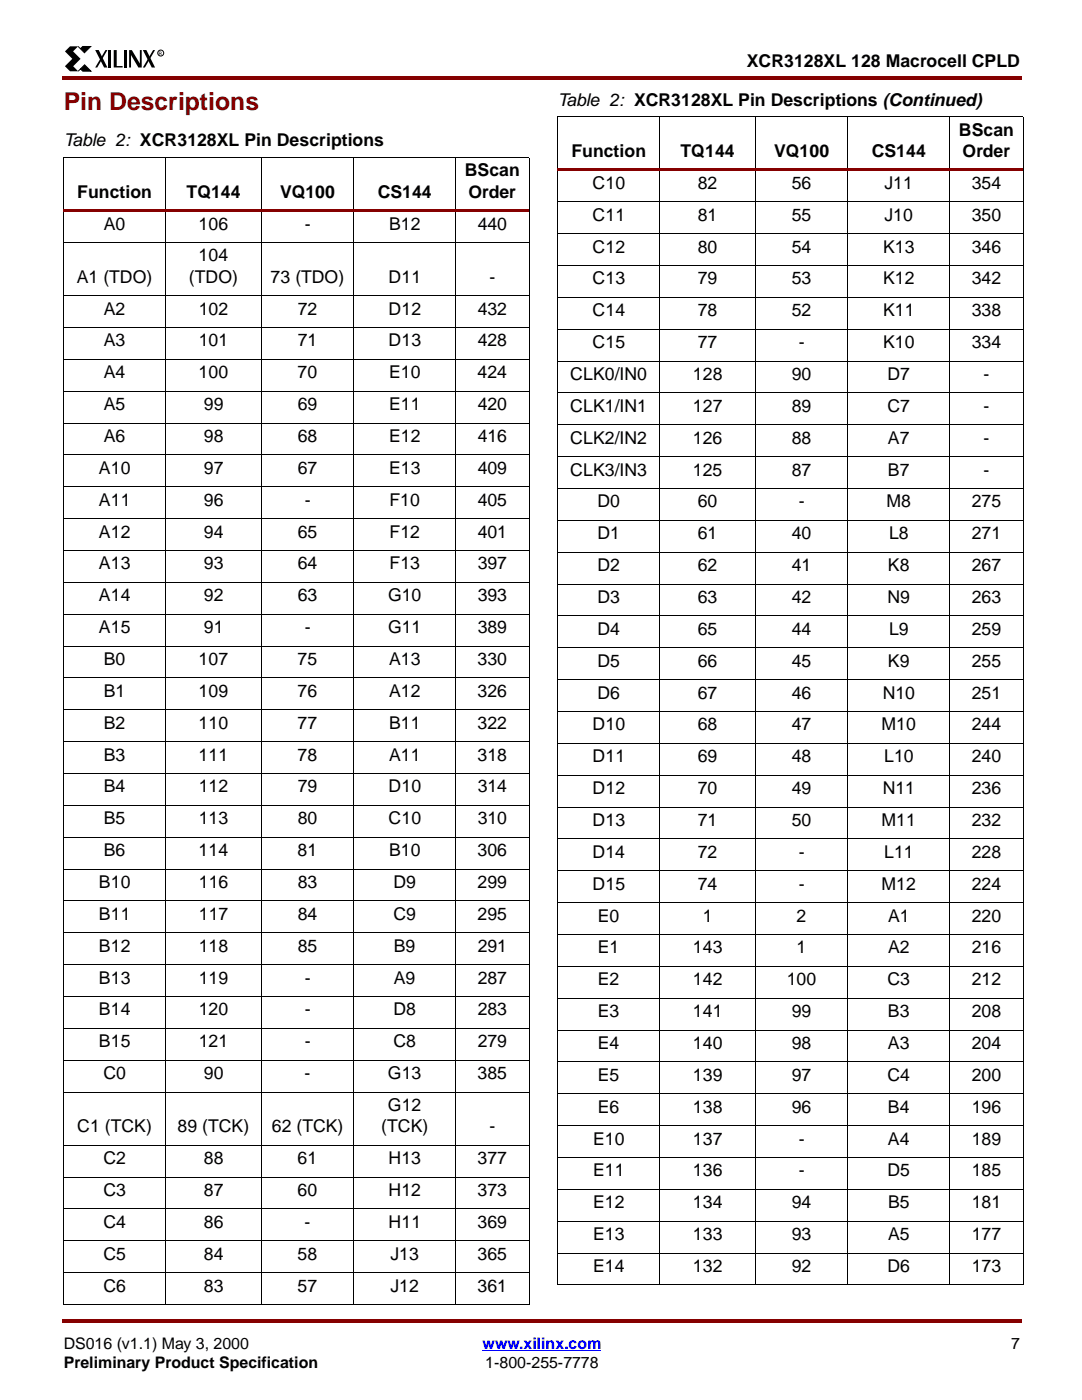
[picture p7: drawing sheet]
<svg xmlns="http://www.w3.org/2000/svg" width="216mm" height="279mm" viewBox="0 0 216 279" stroke-linecap="round" stroke-linejoin="round" font-family="sans-serif">
<g fill="#850000">
<path d="M12.4 15.2h.3v.7h-.3z"/>
<path d="M203.2 15.2h.3v.7h-.3z"/>
<path d="M12.7 15.2h190.5v.7h-190.5z"/>
</g>
<path d="M12.7 266.7h190.4v8.1h-190.4z" fill="#fff"/>
<path d="M96.1 269.2h23.7" fill="none" stroke="#00f" stroke-width=".2"/>
<g fill="#850000">
<path d="M12.4 262.8h.3v.8h-.3z"/>
<path d="M203.2 262.8h.3v.8h-.3z"/>
<path d="M12.7 262.8h190.5v.8h-190.5z"/>
</g>
<path d="M12.7 9.2h20.1v5.2h-20.1z" fill="#fff"/>
<path d="M12.9 10.2l1.1-1h1.6l-1 1 1.4 1.5-1.4 1.5 1 1h-1.6l-1.1-1 1.5-1.5zM19 10h.7l1.7 3.5h-.7zM21 10h.4l-2 3.5h-.4zM21.6 10h.6v3.4h-.6zM22.7 10h.6v3.2h1.1v.2h-1.7zM24.7 10h.6v3.4h-.6zM25.7 10h.6l1.6 2.7v-2.7h.3v3.5h-.6l-1.5-2.5v2.5h-.4zM28.5 10h.7l1.7 3.5h-.7zM30.5 10h.4l-2 3.5h-.4z" fill="#000"/>
<path d="M15.6 9.2l.4 .5 .5-.4h1.6l-1.3 1.2zM16 13.7l-.4 .5 1.3-1.3 1.2 1.3h-1.6z" fill="#000" stroke="#000" stroke-width=".2"/>
<g fill="none" stroke="#000" stroke-width=".2">
<path d="M12.6 31.4h92.8M12.7 31.5v228.5M33 31.4v228.7M52.1 31.4v228.7M70.5 31.4v228.7M90.8 31.4v228.7M105.4 31.5v228.5"/>
<circle cx="32" cy="10.6" r=".59"/>
</g>
<path d="M12.6 41.7h92.8v.6h-92.8z" fill="#850000"/>
<g fill="none" stroke="#000" stroke-width=".2">
<path d="M111.1 23.3h92.8M111.1 23.3v232.8M131.4 23.2v233M150.5 23.2v233M168.9 23.2v233M189.2 23.2v233M203.8 23.3v232.8M12.6 48.3h92.8M12.6 58.9h92.8M12.6 65.3h92.8M12.6 71.6h92.8M12.6 78h92.8"/>
<path d="M12.6 84.3h92.8M12.6 90.7h92.8M12.6 97h92.8M12.6 103.4h92.8M12.6 109.7h92.8M12.6 116.1h92.8M12.6 122.4h92.8M12.6 128.8h92.8M12.6 135.1h92.8M12.6 141.5h92.8M12.6 147.8h92.8M12.6 154.2h92.8"/>
<path d="M12.6 160.5h92.8M12.6 166.9h92.8M12.6 173.2h92.8M12.6 179.6h92.8M12.6 185.9h92.8M12.6 192.3h92.8M12.6 198.6h92.8M12.6 205h92.8M12.6 211.3h92.8M12.6 217.7h92.8M12.6 228.3h92.8M12.6 234.6h92.8"/>
<path d="M12.6 241h92.8M12.6 247.3h92.8M12.6 253.7h92.8M12.6 260h92.8"/>
</g>
<path d="M111.1 33.6h92.8v.6h-92.8z" fill="#850000"/>
<g fill="none" stroke="#000" stroke-width=".2">
<path d="M111.1 40.2h92.8M111.1 46.6h92.8M111.1 52.9h92.8M111.1 59.3h92.8M111.1 65.6h92.8M111.1 72h92.8M111.1 78.3h92.8M111.1 84.7h92.8M111.1 91h92.8M111.1 97.4h92.8M111.1 103.7h92.8M111.1 110.1h92.8"/>
<path d="M111.1 116.4h92.8M111.1 122.8h92.8M111.1 129.1h92.8M111.1 135.5h92.8M111.1 141.8h92.8M111.1 148.2h92.8M111.1 154.5h92.8M111.1 160.9h92.8M111.1 167.2h92.8M111.1 173.6h92.8M111.1 179.9h92.8M111.1 186.3h92.8"/>
<path d="M111.1 192.6h92.8M111.1 199h92.8M111.1 205.3h92.8M111.1 211.7h92.8M111.1 218h92.8M111.1 224.4h92.8M111.1 230.7h92.8M111.1 237.1h92.8M111.1 243.4h92.8M111.1 249.8h92.8M111.1 256.1h92.8"/>
</g>
<text font-size="4.9" fill="#850000" x="12.7" y="22">Pin Descriptions</text>
<g font-size="3.5">
<text x="148.8" y="13.3">XCR3128XL 128 Macrocell CPLD</text>
<text x="111.1" y="21">Table 2: XCR3128XL Pin Descriptions (Continued)</text>
<text x="12.7" y="29.2">Table 2: XCR3128XL Pin Descriptions</text>
<text x="191" y="27">BScan</text>
<text x="92.6" y="35.2">BScan</text>
<text x="113.8" y="31.3">Function</text>
<text x="135.6" y="31.3">TQ144</text>
<text x="154.2" y="31.3">VQ100</text>
<text x="173.7" y="31.3">CS144</text>
<text x="191.8" y="31.3">Order</text>
<text x="15.4" y="39.4">Function</text>
<text x="37.2" y="39.4">TQ144</text>
<text x="55.8" y="39.4">VQ100</text>
<text x="75.2" y="39.4">CS144</text>
<text x="93.3" y="39.4">Order</text>
<text x="118.1" y="37.6">C10</text>
<text x="139" y="37.6">82</text>
<text x="157.7" y="37.6">56</text>
<text x="176.2" y="37.6">J11</text>
<text x="193.6" y="37.6">354</text>
<text x="20.7" y="45.8">A0</text>
<text x="39.6" y="45.8">106</text>
<text x="60.7" y="45.8">-</text>
<text x="77.5" y="45.8">B12</text>
<text x="95.2" y="45.8">440</text>
<text x="118.1" y="44">C11</text>
<text x="139" y="44">81</text>
<text x="157.7" y="44">55</text>
<text x="176.2" y="44">J10</text>
<text x="193.6" y="44">350</text>
<text x="39.6" y="52.1">104</text>
<text x="118.1" y="50.3">C12</text>
<text x="139" y="50.3">80</text>
<text x="157.7" y="50.3">54</text>
<text x="175.9" y="50.3">K13</text>
<text x="193.6" y="50.3">346</text>
<text x="15.3" y="56.3">A1 (TDO)</text>
<text x="37.6" y="56.3">(TDO)</text>
<text x="53.9" y="56.3">73 (TDO)</text>
<text x="77.4" y="56.3">D11</text>
<text x="97.5" y="56.3">-</text>
<text x="118.1" y="56.7">C13</text>
<text x="139" y="56.7">79</text>
<text x="157.7" y="56.7">53</text>
<text x="175.9" y="56.7">K12</text>
<text x="193.6" y="56.7">342</text>
<text x="20.7" y="62.7">A2</text>
<text x="39.6" y="62.7">102</text>
<text x="59.3" y="62.7">72</text>
<text x="77.4" y="62.7">D12</text>
<text x="95.2" y="62.7">432</text>
<text x="118.1" y="63">C14</text>
<text x="139" y="63">78</text>
<text x="157.7" y="63">52</text>
<text x="175.9" y="63">K11</text>
<text x="193.6" y="63">338</text>
<text x="20.7" y="69">A3</text>
<text x="39.6" y="69">101</text>
<text x="59.3" y="69">71</text>
<text x="77.4" y="69">D13</text>
<text x="95.2" y="69">428</text>
<text x="118.1" y="69.4">C15</text>
<text x="139" y="69.4">77</text>
<text x="159.1" y="69.4">-</text>
<text x="175.9" y="69.4">K10</text>
<text x="193.6" y="69.4">334</text>
<text x="20.7" y="75.4">A4</text>
<text x="39.6" y="75.4">100</text>
<text x="59.3" y="75.4">70</text>
<text x="77.5" y="75.4">E10</text>
<text x="95.2" y="75.4">424</text>
<text x="113.6" y="75.7">CLK0/IN0</text>
<text x="138" y="75.7">128</text>
<text x="157.7" y="75.7">90</text>
<text x="176.8" y="75.7">D7</text>
<text x="195.9" y="75.7">-</text>
<text x="20.7" y="81.7">A5</text>
<text x="40.6" y="81.7">99</text>
<text x="59.3" y="81.7">69</text>
<text x="77.5" y="81.7">E11</text>
<text x="95.2" y="81.7">420</text>
<text x="113.6" y="82.1">CLK1/IN1</text>
<text x="138" y="82.1">127</text>
<text x="157.7" y="82.1">89</text>
<text x="176.8" y="82.1">C7</text>
<text x="195.9" y="82.1">-</text>
<text x="20.7" y="88.1">A6</text>
<text x="40.6" y="88.1">98</text>
<text x="59.3" y="88.1">68</text>
<text x="77.5" y="88.1">E12</text>
<text x="95.2" y="88.1">416</text>
<text x="113.6" y="88.4">CLK2/IN2</text>
<text x="138" y="88.4">126</text>
<text x="157.7" y="88.4">88</text>
<text x="176.9" y="88.4">A7</text>
<text x="195.9" y="88.4">-</text>
<text x="19.7" y="94.4">A10</text>
<text x="40.6" y="94.4">97</text>
<text x="59.3" y="94.4">67</text>
<text x="77.5" y="94.4">E13</text>
<text x="95.2" y="94.4">409</text>
<text x="113.6" y="94.8">CLK3/IN3</text>
<text x="138" y="94.8">125</text>
<text x="157.7" y="94.8">87</text>
<text x="176.9" y="94.8">B7</text>
<text x="195.9" y="94.8">-</text>
<text x="19.7" y="100.8">A11</text>
<text x="40.6" y="100.8">96</text>
<text x="60.7" y="100.8">-</text>
<text x="77.6" y="100.8">F10</text>
<text x="95.2" y="100.8">405</text>
<text x="119" y="101.1">D0</text>
<text x="139" y="101.1">60</text>
<text x="159.1" y="101.1">-</text>
<text x="176.6" y="101.1">M8</text>
<text x="193.6" y="101.1">275</text>
<text x="19.7" y="107.1">A12</text>
<text x="40.6" y="107.1">94</text>
<text x="59.3" y="107.1">65</text>
<text x="77.6" y="107.1">F12</text>
<text x="95.2" y="107.1">401</text>
<text x="119" y="107.5">D1</text>
<text x="139" y="107.5">61</text>
<text x="157.7" y="107.5">40</text>
<text x="177.1" y="107.5">L8</text>
<text x="193.6" y="107.5">271</text>
<text x="19.7" y="113.5">A13</text>
<text x="40.6" y="113.5">93</text>
<text x="59.3" y="113.5">64</text>
<text x="77.6" y="113.5">F13</text>
<text x="95.2" y="113.5">397</text>
<text x="119" y="113.8">D2</text>
<text x="139" y="113.8">62</text>
<text x="157.7" y="113.8">41</text>
<text x="176.9" y="113.8">K8</text>
<text x="193.6" y="113.8">267</text>
<text x="19.7" y="119.8">A14</text>
<text x="40.6" y="119.8">92</text>
<text x="59.3" y="119.8">63</text>
<text x="77.3" y="119.8">G10</text>
<text x="95.2" y="119.8">393</text>
<text x="119" y="120.2">D3</text>
<text x="139" y="120.2">63</text>
<text x="157.7" y="120.2">42</text>
<text x="176.8" y="120.2">N9</text>
<text x="193.6" y="120.2">263</text>
<text x="19.7" y="126.2">A15</text>
<text x="40.6" y="126.2">91</text>
<text x="60.7" y="126.2">-</text>
<text x="77.3" y="126.2">G11</text>
<text x="95.2" y="126.2">389</text>
<text x="119" y="126.5">D4</text>
<text x="139" y="126.5">65</text>
<text x="157.7" y="126.5">44</text>
<text x="177.1" y="126.5">L9</text>
<text x="193.6" y="126.5">259</text>
<text x="20.7" y="132.5">B0</text>
<text x="39.6" y="132.5">107</text>
<text x="59.3" y="132.5">75</text>
<text x="77.5" y="132.5">A13</text>
<text x="95.2" y="132.5">330</text>
<text x="119" y="132.9">D5</text>
<text x="139" y="132.9">66</text>
<text x="157.7" y="132.9">45</text>
<text x="176.9" y="132.9">K9</text>
<text x="193.6" y="132.9">255</text>
<text x="20.7" y="138.9">B1</text>
<text x="39.6" y="138.9">109</text>
<text x="59.3" y="138.9">76</text>
<text x="77.5" y="138.9">A12</text>
<text x="95.2" y="138.9">326</text>
<text x="119" y="139.2">D6</text>
<text x="139" y="139.2">67</text>
<text x="157.7" y="139.2">46</text>
<text x="175.8" y="139.2">N10</text>
<text x="193.6" y="139.2">251</text>
<text x="20.7" y="145.2">B2</text>
<text x="39.6" y="145.2">110</text>
<text x="59.3" y="145.2">77</text>
<text x="77.5" y="145.2">B11</text>
<text x="95.2" y="145.2">322</text>
<text x="118.1" y="145.6">D10</text>
<text x="139" y="145.6">68</text>
<text x="157.7" y="145.6">47</text>
<text x="175.6" y="145.6">M10</text>
<text x="193.6" y="145.6">244</text>
<text x="20.7" y="151.6">B3</text>
<text x="39.6" y="151.6">111</text>
<text x="59.3" y="151.6">78</text>
<text x="77.5" y="151.6">A11</text>
<text x="95.2" y="151.6">318</text>
<text x="118.1" y="151.9">D11</text>
<text x="139" y="151.9">69</text>
<text x="157.7" y="151.9">48</text>
<text x="176.1" y="151.9">L10</text>
<text x="193.6" y="151.9">240</text>
<text x="20.7" y="157.9">B4</text>
<text x="39.6" y="157.9">112</text>
<text x="59.3" y="157.9">79</text>
<text x="77.4" y="157.9">D10</text>
<text x="95.2" y="157.9">314</text>
<text x="118.1" y="158.3">D12</text>
<text x="139" y="158.3">70</text>
<text x="157.7" y="158.3">49</text>
<text x="175.8" y="158.3">N11</text>
<text x="193.6" y="158.3">236</text>
<text x="20.7" y="164.3">B5</text>
<text x="39.6" y="164.3">113</text>
<text x="59.3" y="164.3">80</text>
<text x="77.4" y="164.3">C10</text>
<text x="95.2" y="164.3">310</text>
<text x="118.1" y="164.6">D13</text>
<text x="139" y="164.6">71</text>
<text x="157.7" y="164.6">50</text>
<text x="175.6" y="164.6">M11</text>
<text x="193.6" y="164.6">232</text>
<text x="20.7" y="170.6">B6</text>
<text x="39.6" y="170.6">114</text>
<text x="59.3" y="170.6">81</text>
<text x="77.5" y="170.6">B10</text>
<text x="95.2" y="170.6">306</text>
<text x="118.1" y="171">D14</text>
<text x="139" y="171">72</text>
<text x="159.1" y="171">-</text>
<text x="176.1" y="171">L11</text>
<text x="193.6" y="171">228</text>
<text x="19.7" y="177">B10</text>
<text x="39.6" y="177">116</text>
<text x="59.3" y="177">83</text>
<text x="78.4" y="177">D9</text>
<text x="95.2" y="177">299</text>
<text x="118.1" y="177.3">D15</text>
<text x="139" y="177.3">74</text>
<text x="159.1" y="177.3">-</text>
<text x="175.6" y="177.3">M12</text>
<text x="193.6" y="177.3">224</text>
<text x="19.7" y="183.3">B11</text>
<text x="39.6" y="183.3">117</text>
<text x="59.3" y="183.3">84</text>
<text x="78.4" y="183.3">C9</text>
<text x="95.2" y="183.3">295</text>
<text x="119.1" y="183.7">E0</text>
<text x="140" y="183.7">1</text>
<text x="158.7" y="183.7">2</text>
<text x="176.9" y="183.7">A1</text>
<text x="193.6" y="183.7">220</text>
<text x="19.7" y="189.7">B12</text>
<text x="39.6" y="189.7">118</text>
<text x="59.3" y="189.7">85</text>
<text x="78.5" y="189.7">B9</text>
<text x="95.2" y="189.7">291</text>
<text x="119.1" y="190">E1</text>
<text x="138" y="190">143</text>
<text x="158.7" y="190">1</text>
<text x="176.9" y="190">A2</text>
<text x="193.6" y="190">216</text>
<text x="19.7" y="196">B13</text>
<text x="39.6" y="196">119</text>
<text x="60.7" y="196">-</text>
<text x="78.5" y="196">A9</text>
<text x="95.2" y="196">287</text>
<text x="119.1" y="196.4">E2</text>
<text x="138" y="196.4">142</text>
<text x="156.7" y="196.4">100</text>
<text x="176.8" y="196.4">C3</text>
<text x="193.6" y="196.4">212</text>
<text x="19.7" y="202.4">B14</text>
<text x="39.6" y="202.4">120</text>
<text x="60.7" y="202.4">-</text>
<text x="78.4" y="202.4">D8</text>
<text x="95.2" y="202.4">283</text>
<text x="119.1" y="202.7">E3</text>
<text x="138" y="202.7">141</text>
<text x="157.7" y="202.7">99</text>
<text x="176.9" y="202.7">B3</text>
<text x="193.6" y="202.7">208</text>
<text x="19.7" y="208.7">B15</text>
<text x="39.6" y="208.7">121</text>
<text x="60.7" y="208.7">-</text>
<text x="78.4" y="208.7">C8</text>
<text x="95.2" y="208.7">279</text>
<text x="119.1" y="209.1">E4</text>
<text x="138" y="209.1">140</text>
<text x="157.7" y="209.1">98</text>
<text x="176.9" y="209.1">A3</text>
<text x="193.6" y="209.1">204</text>
<text x="20.6" y="215.1">C0</text>
<text x="40.6" y="215.1">90</text>
<text x="60.7" y="215.1">-</text>
<text x="77.3" y="215.1">G13</text>
<text x="95.2" y="215.1">385</text>
<text x="119.1" y="215.4">E5</text>
<text x="138" y="215.4">139</text>
<text x="157.7" y="215.4">97</text>
<text x="176.8" y="215.4">C4</text>
<text x="193.6" y="215.4">200</text>
<text x="77.3" y="221.4">G12</text>
<text x="119.1" y="221.8">E6</text>
<text x="138" y="221.8">138</text>
<text x="157.7" y="221.8">96</text>
<text x="176.9" y="221.8">B4</text>
<text x="193.6" y="221.8">196</text>
<text x="15.4" y="225.7">C1 (TCK)</text>
<text x="35.4" y="225.7">89 (TCK)</text>
<text x="54.1" y="225.7">62 (TCK)</text>
<text x="75.9" y="225.7">(TCK)</text>
<text x="97.5" y="225.7">-</text>
<text x="20.6" y="232">C2</text>
<text x="40.6" y="232">88</text>
<text x="59.3" y="232">61</text>
<text x="77.4" y="232">H13</text>
<text x="95.2" y="232">377</text>
<text x="118.1" y="228.1">E10</text>
<text x="138" y="228.1">137</text>
<text x="159.1" y="228.1">-</text>
<text x="176.9" y="228.1">A4</text>
<text x="193.6" y="228.1">189</text>
<text x="20.6" y="238.4">C3</text>
<text x="40.6" y="238.4">87</text>
<text x="59.3" y="238.4">60</text>
<text x="77.4" y="238.4">H12</text>
<text x="95.2" y="238.4">373</text>
<text x="118.1" y="234.5">E11</text>
<text x="138" y="234.5">136</text>
<text x="159.1" y="234.5">-</text>
<text x="176.8" y="234.5">D5</text>
<text x="193.6" y="234.5">185</text>
<text x="20.6" y="244.7">C4</text>
<text x="40.6" y="244.7">86</text>
<text x="60.7" y="244.7">-</text>
<text x="77.4" y="244.7">H11</text>
<text x="95.2" y="244.7">369</text>
<text x="118.1" y="240.8">E12</text>
<text x="138" y="240.8">134</text>
<text x="157.7" y="240.8">94</text>
<text x="176.9" y="240.8">B5</text>
<text x="193.6" y="240.8">181</text>
<text x="20.6" y="251.1">C5</text>
<text x="40.6" y="251.1">84</text>
<text x="59.3" y="251.1">58</text>
<text x="77.8" y="251.1">J13</text>
<text x="95.2" y="251.1">365</text>
<text x="118.1" y="247.2">E13</text>
<text x="138" y="247.2">133</text>
<text x="157.7" y="247.2">93</text>
<text x="176.9" y="247.2">A5</text>
<text x="193.6" y="247.2">177</text>
<text x="20.6" y="257.4">C6</text>
<text x="40.6" y="257.4">83</text>
<text x="59.3" y="257.4">57</text>
<text x="77.8" y="257.4">J12</text>
<text x="95.2" y="257.4">361</text>
<text x="118.1" y="253.5">E14</text>
<text x="138" y="253.5">132</text>
<text x="157.7" y="253.5">92</text>
<text x="176.8" y="253.5">D6</text>
<text x="193.6" y="253.5">173</text>
</g>
<g font-size="3.2">
<text x="12.7" y="268.8">DS016 (v1.1) May 3, 2000</text>
<text x="201.4" y="268.8">7</text>
<text x="12.7" y="272.7">Preliminary Product Specification</text>
<text x="96.7" y="272.7">1-800-255-7778</text>
</g>
<text font-size="3.2" fill="#00f" x="96.1" y="268.8">www.xilinx.com</text>
<text font-size=".9" x="31.6" y="10.9">R</text>
</svg>
